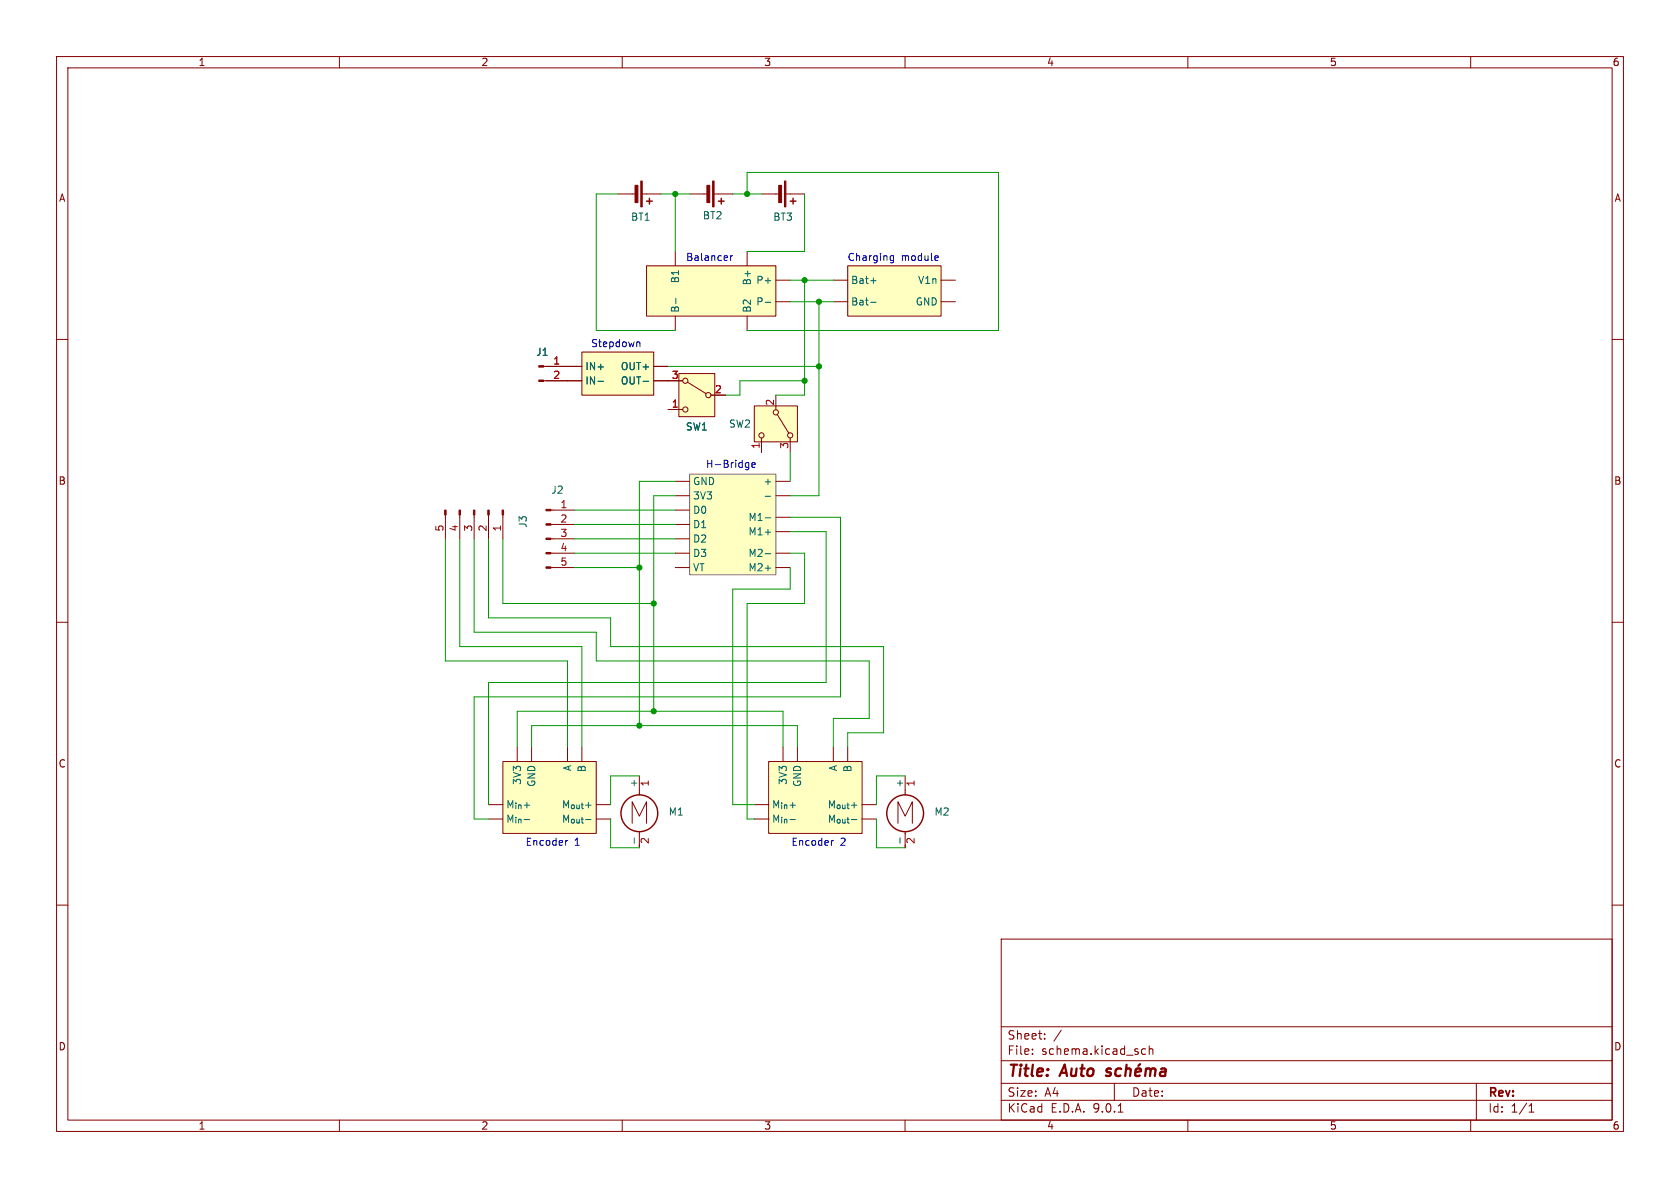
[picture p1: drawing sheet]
<svg xmlns="http://www.w3.org/2000/svg" width="297mm" height="210mm" viewBox="0 0 297 210" stroke-linecap="round" stroke-linejoin="round" font-family="sans-serif">
<g fill="none" stroke="#840000" stroke-width=".18">
<path d="M10 10h277v190h-277zM12 12h273v186h-273zM60 10v2M110 10v2M160 10v2M210 10v2M260 10v2M10 60h2M285 60h2M10 110h2M285 110h2M113 137.2v3.3"/>
<path d="M111.8 145.5v-3.8l1.2 2.6 1.3-2.6v3.8M113 147v2.9M10 160h2M177 166h108v32h-108zM285 160h2M60 198v2M110 198v2M160 198v2M177 194.5h108M177 191.5h108M177 187.5h108M177 181.5h108"/>
<path d="M182.5 186.3v.1M182.5 185.5v.1M184.7 183.6v.1M184.7 182.8v.1M187.6 182.1l-1.3 2M197 191.5v3M197.7 196.6h.8M201.8 186.1l.3 .3 .4-.1M202.5 185.5l-.4-.1-.3 .3M203.2 185.5l.2-.1 .3 .1 .1 .9M203.2 184.9v1.5M210 198v2"/>
<path d="M260 198v2M261 191.5v6.5M270.3 196.6h.9M270.3 195.5l.4-.4v1.5"/>
</g>
<path d="M196.4 189a.49 .49 0 0 0-.8 .3l.1 .1 .6 .2 .1 .3-.3 .3-.6-.1M198.2 189a.66 .66 0 0 0-1 .3v.5l.1 .3 .2 .1 .6-.1M199.1 189.1a.49 .49 0 0 1 .8 .1l-.1 1M199.2 188.2l-.3 2M200.7 189.5l1-.1-.1-.4-.1-.1-.6 .1-.2 .9 .2 .3 .6-.1M201.6 188.1l-.4 .3M202.6 189.1a.49 .49 0 0 1 .8 .1M202.6 188.9l-.2 1.3M203.4 189.2a.5 .5 0 0 1 .8-.2v1.2M203.4 189.2l-.1 1M205.3 189l.2-.1 .5 .1v1.2M206.1 189.4h-.7a.4 .4 0 0 0-.3 .4 .4 .4 0 0 0 .2 .4l.7-.1" fill="none" stroke="#840000" stroke-width=".4"/>
<circle cx="113" cy="143.8" r="3.3" fill="none" stroke="#840000" stroke-width=".25"/>
<path d="M112.1 148.1v1" fill="none" stroke="#006464" stroke-width=".18"/>
<path d="M121.9 83.8h15.3v17.8h-15.3z" fill="#ffffc2"/>
<path d="M121.9 83.8h15.3v17.8h-15.3z" fill="none" stroke="#707070" stroke-width=".18"/>
<g fill="none" stroke="#840000" stroke-width=".18">
<path d="M96.1 64.8h4.2M96.1 67.3h4.2M78.7 91v4.3M81.3 91v4.3M83.8 91v4.3M86.4 91v4.3M88.9 91v4.3M119.4 85.1h2.5M119.4 87.6h2.5M119.4 90.2h2.5M119.4 92.7h2.5M119.4 95.3h2.5"/>
<path d="M119.4 97.8h2.5M137.2 85.1h2.5M137.2 87.6h2.5M137.2 97.8h2.5M137.2 91.4h2.5M137.2 94h2.5M119.4 100.3h2.5M137.2 100.3h2.5"/>
</g>
<path d="M135.3 87.7h.9M135.3 91.5h.9M135.3 97.9h.9" fill="none" stroke="#006464" stroke-width=".18"/>
<g fill="#840000" stroke="#840000" stroke-width=".18">
<path d="M95.2 64.6h.9v.3h-.9z"/>
<path d="M95.2 67.2h.9v.2h-.9z"/>
<path d="M88.8 90.2h.2v.8h-.2z"/>
<path d="M86.2 90.2h.3v.8h-.3z"/>
<path d="M83.7 90.2h.2v.8h-.2z"/>
<path d="M81.2 90.2h.2v.8h-.2z"/>
<path d="M78.6 90.2h.3v.8h-.3z"/>
</g>
<path d="M133.3 71.8h7.7v6.3h-7.7z" fill="#ffffc2"/>
<g fill="none" stroke="#840000" stroke-width=".18">
<path d="M133.3 71.8h7.7v6.3h-7.7zM134.6 77.5v2.5M137.2 69.9v2.5M137.4 73.3l2 3.3M139.7 77.5v2.5"/>
<circle cx="134.6" cy="77" r=".46"/>
<circle cx="137.2" cy="72.9" r=".46"/>
<circle cx="139.7" cy="77" r=".46"/>
</g>
<path d="M102.9 62.2h12.7v7.7h-12.7z" fill="#ffffc2"/>
<path d="M100.3 67.3h2.6M100.3 64.8h2.6M102.9 62.2h12.7v7.7h-12.7zM115.6 67.3h2.5M115.6 64.8h2.5" fill="none" stroke="#840000" stroke-width=".18"/>
<path d="M105.7 67.4h1M113.7 67.4h1" fill="none" stroke="#006464" stroke-width=".18"/>
<path d="M88.9 134.6h16.5v12.7h-16.5z" fill="#ffffc2"/>
<path d="M88.9 134.6h16.5v12.7h-16.5zM91.4 132.1v2.5M94 132.1v2.5M100.3 132.1v2.5M102.9 132.1v2.5M86.4 142.2h2.5M86.4 144.8h2.5M105.4 142.2h2.5M105.4 144.8h2.5" fill="none" stroke="#840000" stroke-width=".18"/>
<path d="M120 66h6.4v7.7h-6.4z" fill="#ffffc2"/>
<g fill="none" stroke="#840000" stroke-width=".18">
<path d="M118.1 67.3h2.5M118.1 72.4h2.5M120 66h6.4v7.7h-6.4zM121.5 67.6l3.3 2M125.7 69.9h2.6M97.4 90.2h4.2M97.4 92.7h4.2M97.4 95.3h4.2M97.4 97.8h4.2M97.4 100.3h4.2M160 137.2v3.3M158.7 145.5v-3.8l1.3 2.6 1.3-2.6v3.8"/>
<path d="M160 147v2.9"/>
<circle cx="121.2" cy="67.3" r=".46"/>
<circle cx="121.2" cy="72.4" r=".46"/>
<circle cx="125.2" cy="69.9" r=".46"/>
</g>
<g fill="#840000" stroke="#840000" stroke-width=".18">
<path d="M96.5 90h.9v.3h-.9z"/>
<path d="M96.5 92.6h.9v.2h-.9z"/>
<path d="M96.5 95.1h.9v.3h-.9z"/>
<path d="M96.5 97.7h.9v.2h-.9z"/>
<path d="M96.5 100.2h.9v.3h-.9z"/>
</g>
<circle cx="160" cy="143.8" r="3.3" fill="none" stroke="#840000" stroke-width=".25"/>
<path d="M159.1 148.1v1" fill="none" stroke="#006464" stroke-width=".18"/>
<path d="M135.9 134.6h16.5v12.7h-16.5z" fill="#ffffc2"/>
<path d="M135.9 134.6h16.5v12.7h-16.5zM138.4 132.1v2.5M141 132.1v2.5M147.3 132.1v2.5M149.9 132.1v2.5M133.3 142.2h2.6M133.3 144.8h2.6M152.4 142.2h2.5M152.4 144.8h2.5" fill="none" stroke="#840000" stroke-width=".18"/>
<path d="M114.3 47h22.9v8.9h-22.9z" fill="#ffffc2"/>
<path d="M121.9 34.3h3.3M126.2 34.3h3.3M134.6 34.3h3.3M138.9 34.3h3.3M114.3 47h22.9v8.9h-22.9zM119.4 44.5v2.5M119.4 55.9v2.5M132.1 44.5v2.5M132.1 55.9v2.5M137.2 49.5h2.5M137.2 53.3h2.5" fill="none" stroke="#840000" stroke-width=".18"/>
<path d="M119.5 52.7v1M135.3 53.4h.9" fill="none" stroke="#006464" stroke-width=".18"/>
<g fill="#840000" stroke="#840000" stroke-width=".18">
<path d="M126 32h.2v4.6h-.2z"/>
<path d="M125 32.8h.5v3h-.5z"/>
<path d="M138.7 32h.2v4.6h-.2z"/>
<path d="M137.7 32.8h.5v3h-.5z"/>
</g>
<path d="M127 35.6h1M127.5 35.1v1M139.7 35.6h1M140.2 35.1v1" fill="none" stroke="#840000" stroke-width=".25"/>
<path d="M149.9 47h16.5v8.9h-16.5z" fill="#ffffc2"/>
<g fill="none" stroke="#840000" stroke-width=".18">
<path d="M109.2 34.3h3.3M113.5 34.3h3.3M147.3 53.3h2.6M147.3 49.5h2.6M149.9 47h16.5v8.9h-16.5zM166.4 53.3h2.5M166.4 49.5h2.5M96.5 67.3h6.4M96.5 64.8h6.4M115.6 67.3h5M115.6 64.8h2.5M118.1 72.4h2.5"/>
<path d="M125.7 69.9h2.6"/>
</g>
<path d="M153.9 53.4h1M153.9 49.6h1M105.7 67.4h1M113.7 67.4h1" fill="none" stroke="#006464" stroke-width=".18"/>
<g fill="#840000" stroke="#840000" stroke-width=".18">
<path d="M113.3 32h.2v4.6h-.2z"/>
<path d="M112.3 32.8h.5v3h-.5z"/>
</g>
<path d="M114.3 35.6h1M114.8 35.1v1" fill="none" stroke="#840000" stroke-width=".25"/>
<g fill="none" stroke="#009600" stroke-width=".18">
<path d="M109.2 34.3h-3.8v24.1h14M116.8 34.3h5.1M119.4 34.3v10.2M129.5 34.3h5.1M132.1 34.3v-3.8h44.4v27.9h-44.4M142.2 34.3v10.2h-10.1M139.7 49.5h7.6M139.7 53.3h7.6M142.2 49.5v20.4h-5M144.8 53.3v34.3h-5.1M118.1 64.8h26.7M142.2 67.3h-11.4v2.6h-2.5"/>
<path d="M78.7 95.3v21.5h21.6v15.3M81.3 95.3v19h21.6v17.8M83.8 95.3v16.5h21.6v5h48.3v10.2h-6.4v5.1M86.4 95.3v13.9h21.5v5.1h48.3v15.2h-6.3v2.6M88.9 95.3v11.4h26.7M101.6 97.8h17.8M101.6 95.3h17.8M101.6 90.2h17.8M101.6 92.7h17.8M119.4 87.6h-3.8v38.1M119.4 85.1h-6.4v43.2M139.7 94h6.3v26.7h-59.6v21.5"/>
<path d="M139.7 91.4h8.9v31.8h-64.8v21.6h2.6M139.7 97.8h2.5v8.9h-10.1v38.1h1.2M139.7 80v5.1M101.6 100.3h11.4M139.7 100.3v3.8h-10.2v38.1h3.8M91.4 132.1v-6.4h47v6.4M94 132.1v-3.8h47v3.8M113 137.2h-5.1v5M160 137.2h-5.1v5M107.9 144.8v5.1h5.1M154.9 144.8v5.1h5.1"/>
</g>
<g fill="none" stroke="#0000c2" stroke-width=".18">
<path d="M129.2 45.2v.8M129.5 45.2l-.3 .2M157.4 45.9l.2 .1h.4M158 45.2v1l-.3 .3-.3-.1M158 45.3l-.4-.1-.2 .1M165.5 45.2l.3 .1 .1 .2-.6 .1M165.8 46h-.3M112.7 60.5h.4v.8M132 81.8h.4M132.4 81.8v1l-.3 .2M132.4 82.6h-.4M132.9 82.2l.6-.1v-.3h-.4l-.2 .2 .1 .6h.5"/>
<path d="M100.4 148.6l-.4 .2M147.4 148.6l-.4 .2"/>
</g>
<g fill="#009600" stroke="#009600" stroke-width=".18">
<circle cx="113" cy="128.3" r=".46"/>
<circle cx="115.6" cy="125.7" r=".46"/>
<circle cx="113" cy="100.3" r=".46"/>
<circle cx="115.6" cy="106.7" r=".46"/>
<circle cx="144.8" cy="64.8" r=".46"/>
<circle cx="142.2" cy="67.3" r=".46"/>
<circle cx="144.8" cy="53.3" r=".46"/>
<circle cx="132.1" cy="34.3" r=".46"/>
<circle cx="119.4" cy="34.3" r=".46"/>
<circle cx="142.2" cy="49.5" r=".46"/>
</g>
<g font-size="2.8" fill="#840000">
<text x="178" y="190.9">Title:</text>
<text x="187.7" y="190.9">Auto</text>
</g>
<g font-size="2.1" fill="#840000">
<text x="178" y="184">Sheet:</text>
<text x="178" y="186.7">File:</text>
<text x="184.1" y="186.7">schema.kicad_sch</text>
<text x="178" y="196.9">KiCad</text>
<text x="178" y="194.1">Size:</text>
<text x="184.7" y="194.1">A4</text>
<text x="185.7" y="196.9">E.D.A.</text>
<text x="193.3" y="196.9">9.0.1</text>
<text x="200" y="194.1">Date:</text>
<text x="263" y="194.3">Rev:</text>
<text x="263" y="196.9">Id:</text>
<text x="267.1" y="196.9">1/1</text>
</g>
<g font-size="1.8" fill="#840000">
<text x="35" y="11.9">1</text>
<text x="85" y="11.9">2</text>
<text x="135" y="11.9">3</text>
<text x="185" y="11.9">4</text>
<text x="235" y="11.9">5</text>
<text x="285" y="11.9">6</text>
<text x="10.3" y="35.9">A</text>
<text x="285.3" y="35.9">A</text>
<text x="10.3" y="85.9">B</text>
<text x="285.3" y="85.9">B</text>
<text x="10.3" y="135.9">C</text>
<text x="285.3" y="135.9">C</text>
<text x="10.3" y="185.9">D</text>
<text x="285.3" y="185.9">D</text>
<text x="35" y="199.9">1</text>
<text x="85" y="199.9">2</text>
<text x="135" y="199.9">3</text>
<text x="185" y="199.9">4</text>
<text x="235" y="199.9">5</text>
<text x="285" y="199.9">6</text>
</g>
<g font-size="1.8" fill="#006464">
<text x="111.5" y="39.2">BT1</text>
<text x="124.2" y="39">BT2</text>
<text x="136.6" y="39.2">BT3</text>
<text x="120.2" y="50.2" transform="rotate(-90 120.2 50.2)">B1</text>
<text x="132.9" y="50.5" transform="rotate(-90 132.9 50.5)">B+</text>
<text x="133.6" y="50.4">P+</text>
<text x="150.4" y="50.4">Bat+</text>
<text x="162.2" y="50.4">V1n</text>
<text x="120.2" y="55.4" transform="rotate(-90 120.2 55.4)">B-</text>
<text x="132.9" y="55.4" transform="rotate(-90 132.9 55.4)">B2</text>
<text x="133.6" y="54.2">P-</text>
<text x="150.4" y="54.2">Bat-</text>
<text x="161.8" y="54.2">GND</text>
<text x="94.7" y="63.1">J1</text>
<text x="103.4" y="65.6">IN+</text>
<text x="109.7" y="65.6">OUT+</text>
<text x="103.4" y="68.2">IN-</text>
<text x="109.7" y="68.2">OUT-</text>
<text x="121.2" y="76.3">SW1</text>
<text x="128.8" y="75.8">SW2</text>
<text x="97.4" y="87.5">J2</text>
<text x="122.4" y="86">GND</text>
<text x="122.4" y="88.5">3V3</text>
<text x="134.9" y="86">+</text>
<text x="93.3" y="93.4" transform="rotate(-90 93.3 93.4)">J3</text>
<text x="122.4" y="91">D0</text>
<text x="122.4" y="93.6">D1</text>
<text x="132.2" y="92.3">M1-</text>
<text x="132.2" y="94.8">M1+</text>
<text x="122.4" y="96.1">D2</text>
<text x="122.4" y="98.7">D3</text>
<text x="122.4" y="101.2">VT</text>
<text x="132.2" y="98.7">M2-</text>
<text x="132.2" y="101.2">M2+</text>
<text x="101.2" y="136.4" transform="rotate(-90 101.2 136.4)">A</text>
<text x="103.7" y="136.6" transform="rotate(-90 103.7 136.6)">B</text>
<text x="148.2" y="136.4" transform="rotate(-90 148.2 136.4)">A</text>
<text x="150.7" y="136.6" transform="rotate(-90 150.7 136.6)">B</text>
<text x="89.4" y="143.1">M_{in}+</text>
<text x="92.3" y="138.8" transform="rotate(-90 92.3 138.8)">3V3</text>
<text x="94.8" y="139.2" transform="rotate(-90 94.8 139.2)">GND</text>
<text x="99.3" y="143.1">M_{out}+</text>
<text x="112.8" y="139.3" transform="rotate(-90 112.8 139.3)">+</text>
<text x="136.4" y="143.1">M_{in}+</text>
<text x="139.3" y="138.8" transform="rotate(-90 139.3 138.8)">3V3</text>
<text x="141.8" y="139.2" transform="rotate(-90 141.8 139.2)">GND</text>
<text x="146.2" y="143.1">M_{out}+</text>
<text x="159.8" y="139.3" transform="rotate(-90 159.8 139.3)">+</text>
<text x="89.4" y="145.6">M_{in}-</text>
<text x="99.3" y="145.6">M_{out}-</text>
<text x="118.1" y="144.4">M1</text>
<text x="136.4" y="145.6">M_{in}-</text>
<text x="146.2" y="145.6">M_{out}-</text>
<text x="165.1" y="144.4">M2</text>
</g>
<g font-size="1.8" fill="#0000c2">
<text x="121.2" y="46.3">Balancer</text>
<text x="149.8" y="46.3">Charging</text>
<text x="159.3" y="46.3">module</text>
<text x="104.4" y="61.6">Stepdown</text>
<text x="124.7" y="82.9">H-Bridge</text>
<text x="92.8" y="149.7">Encoder</text>
<text x="101.6" y="149.7">1</text>
<text x="139.8" y="149.7">Encoder</text>
<text x="148.5" y="149.7">2</text>
</g>
<g font-size="1.8" fill="#a90000">
<text x="97.7" y="64.5">1</text>
<text x="97.7" y="67.1">2</text>
<text x="118.7" y="67.1">3</text>
<text x="126.3" y="69.6">2</text>
<text x="136.9" y="71.8" transform="rotate(-90 136.9 71.8)">2</text>
<text x="118.7" y="72.1">1</text>
<text x="134.4" y="79.4" transform="rotate(-90 134.4 79.4)">1</text>
<text x="139.4" y="79.4" transform="rotate(-90 139.4 79.4)">3</text>
<text x="99" y="89.9">1</text>
<text x="78.5" y="94.1" transform="rotate(-90 78.5 94.1)">5</text>
<text x="81" y="94.1" transform="rotate(-90 81 94.1)">4</text>
<text x="83.6" y="94.1" transform="rotate(-90 83.6 94.1)">3</text>
<text x="86.1" y="94.1" transform="rotate(-90 86.1 94.1)">2</text>
<text x="88.6" y="94.1" transform="rotate(-90 88.6 94.1)">1</text>
<text x="99" y="92.5">2</text>
<text x="99" y="95">3</text>
<text x="99" y="97.5">4</text>
<text x="99" y="100.1">5</text>
<text x="115" y="139.1" transform="rotate(-90 115 139.1)">1</text>
<text x="162" y="139.1" transform="rotate(-90 162 139.1)">1</text>
<text x="115" y="149.3" transform="rotate(-90 115 149.3)">2</text>
<text x="162" y="149.3" transform="rotate(-90 162 149.3)">2</text>
</g>
</svg>
